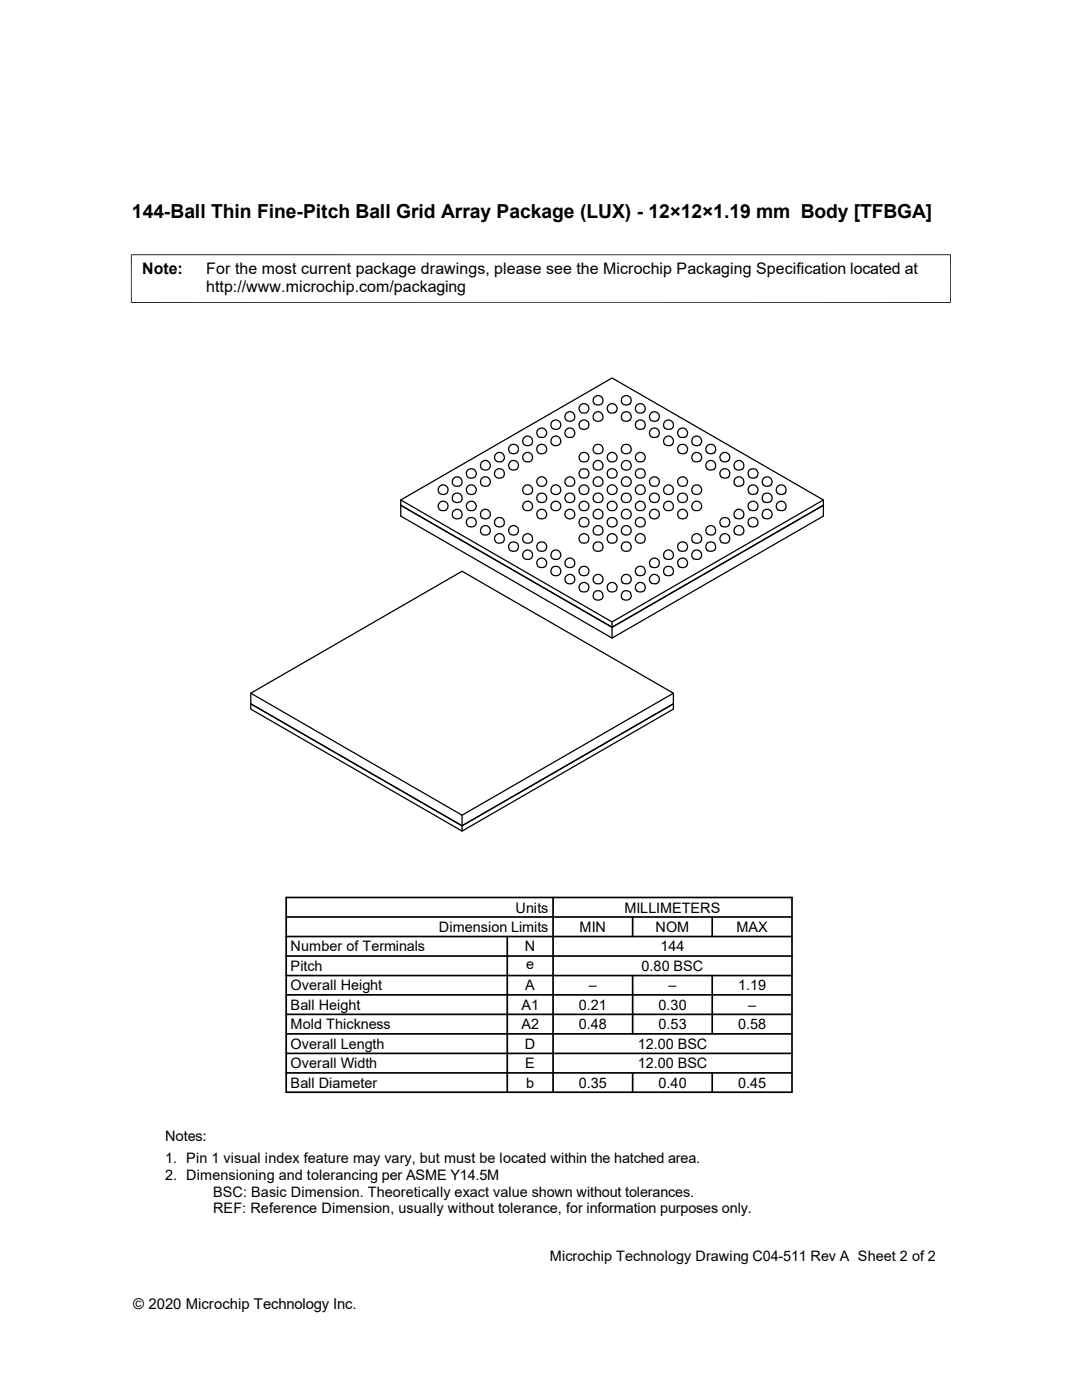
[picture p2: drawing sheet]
<svg xmlns="http://www.w3.org/2000/svg" width="216mm" height="279mm" viewBox="0 0 216 279" stroke-linecap="round" stroke-linejoin="round" font-family="sans-serif">
<g fill="none" stroke="#000" stroke-width=".25">
<path d="M118.5 79.4a.98 .98 0 0 1 1.6-.1 .98 .98 0 0 1-.5 1.5 .98 .98 0 0 1-1.2-1zM80 99.8l42.1-24.4 42.2 24.4-42.2 24.3zM80 99.8v3.2l42.1 24.3 42.2-24.3v-3.2M87.8 96.9a.97 .97 0 0 1 1.6 .6 .97 .97 0 0 1-1.1 1.2 .97 .97 0 0 1-.7-1.5zM90.4 98.8a.98 .98 0 0 1 1.6-.1 .98 .98 0 0 1-.5 1.6 .98 .98 0 0 1-1.2-1.1zM90.4 95.6a.98 .98 0 0 1 1.6-.1 .98 .98 0 0 1-.5 1.6 .98 .98 0 0 1-1.2-1.1zM93.2 97.2a.98 .98 0 0 1 1.6-.1 .98 .98 0 0 1-.5 1.6 .98 .98 0 0 1-1.3-1.1zM93.5 93.7a.97 .97 0 0 1 1.4 .5 .97 .97 0 0 1-.8 1.3 .97 .97 0 0 1-1.1-1.1zM96.3 95.3a.97 .97 0 0 1 1.5 .5 .97 .97 0 0 1-1.1 1.3 .97 .97 0 0 1-.7-1.5zM96.3 92.1a.97 .97 0 0 1 1.5 .5 .97 .97 0 0 1-1.1 1.2 .97 .97 0 0 1-.7-1.4zM98.8 94a.98 .98 0 0 1 1.6-.1 .98 .98 0 0 1-.5 1.5 .98 .98 0 0 1-1.2-1zM98.8 90.8a.98 .98 0 0 1 1.6-.1 .98 .98 0 0 1-.5 1.5 .98 .98 0 0 1-1.2-1.1z"/>
<path d="M101.9 92.1a.97 .97 0 0 1 1.5 .5 .97 .97 0 0 1-1 1.2 .97 .97 0 0 1-.8-1.4zM101.9 88.8a.97 .97 0 0 1 1.5 .5 .97 .97 0 0 1-1 1.2 .97 .97 0 0 1-.8-1.4zM104.4 97.2a.98 .98 0 0 1 1.7-.1 .98 .98 0 0 1-.6 1.6 .98 .98 0 0 1-1.2-1.1zM104.4 90.8a.98 .98 0 0 1 1.7-.1 .98 .98 0 0 1-.6 1.5 .98 .98 0 0 1-1.2-1.1zM104.4 87.5a.98 .98 0 0 1 1.7-.1 .98 .98 0 0 1-.6 1.5 .98 .98 0 0 1-1.2-1zM107.2 95.6a.98 .98 0 0 1 1.7-.1 .98 .98 0 0 1-.6 1.6 .98 .98 0 0 1-1.2-1.1zM107.2 98.8a.98 .98 0 0 1 1.7-.1 .98 .98 0 0 1-.6 1.6 .98 .98 0 0 1-1.2-1.1zM107.2 85.9a.98 .98 0 0 1 1.7-.1 .98 .98 0 0 1-.6 1.5 .98 .98 0 0 1-1.2-1zM107.5 88.8a.97 .97 0 0 1 1.5 .5 .97 .97 0 0 1-.8 1.3 .97 .97 0 0 1-1.1-1.1zM110.1 84.2a.98 .98 0 0 1 1.6-.1 .98 .98 0 0 1-.5 1.6 .98 .98 0 0 1-1.3-1.1zM110.3 96.9a.97 .97 0 0 1 1.6 .6 .97 .97 0 0 1-1.1 1.2 .97 .97 0 0 1-.7-1.5zM110.3 87.2a.97 .97 0 0 1 1.6 .5 .97 .97 0 0 1-1.1 1.2 .97 .97 0 0 1-.7-1.4z"/>
<path d="M112.9 82.6a.98 .98 0 0 1 1.6-.1 .98 .98 0 0 1-.5 1.6 .98 .98 0 0 1-1.3-1.1zM112.9 95.6a.98 .98 0 0 1 1.6-.1 .98 .98 0 0 1-.5 1.6 .98 .98 0 0 1-1.3-1.1zM112.9 98.8a.98 .98 0 0 1 1.6-.1 .98 .98 0 0 1-.5 1.6 .98 .98 0 0 1-1.3-1.1zM112.9 85.9a.98 .98 0 0 1 1.6-.1 .98 .98 0 0 1-.5 1.5 .98 .98 0 0 1-1.3-1zM116 80.7a.97 .97 0 0 1 1.5 .5 .97 .97 0 0 1-1.1 1.3 .97 .97 0 0 1-.7-1.5zM116 90.5a.97 .97 0 0 1 1.5 .5 .97 .97 0 0 1-1.1 1.2 .97 .97 0 0 1-.7-1.4zM116 93.7a.97 .97 0 0 1 1.5 .5 .97 .97 0 0 1-1.1 1.2 .97 .97 0 0 1-.7-1.4zM116 96.9a.97 .97 0 0 1 1.5 .6 .97 .97 0 0 1-1.1 1.2 .97 .97 0 0 1-.7-1.5zM116 84a.96 .96 0 0 1 1.3 .3 .96 .96 0 0 1-.4 1.4 .96 .96 0 0 1-1.3-.7l-.1-.4zM118.5 89.1a.98 .98 0 0 1 1.6-.1 .98 .98 0 0 1-.5 1.5 .98 .98 0 0 1-1.2-1zM118.5 92.4a.98 .98 0 0 1 1.6-.1 .98 .98 0 0 1-.5 1.5 .98 .98 0 0 1-1.2-1zM118.5 95.6a.98 .98 0 0 1 1.6-.1 .98 .98 0 0 1-.5 1.6 .98 .98 0 0 1-1.2-1.1z"/>
<path d="M118.5 98.8a.98 .98 0 0 1 1.6-.1 .98 .98 0 0 1-.5 1.6 .98 .98 0 0 1-1.2-1.1zM118.5 82.6a.98 .98 0 0 1 1.6-.1 .98 .98 0 0 1-.5 1.6 .98 .98 0 0 1-1.2-1.1zM121.3 90.8a.98 .98 0 0 1 1.6-.1 .98 .98 0 0 1-.5 1.5 .98 .98 0 0 1-1.2-1.1zM121.3 94a.98 .98 0 0 1 1.6-.1 .98 .98 0 0 1-.5 1.5 .98 .98 0 0 1-1.2-1zM121.6 96.9a.97 .97 0 0 1 1.4 .5 .97 .97 0 0 1-.8 1.3 .97 .97 0 0 1-1-1.1zM124.4 88.8a.97 .97 0 0 1 1.5 .5 .97 .97 0 0 1-1 1.2 .97 .97 0 0 1-.8-1.4zM124.4 92.1a.97 .97 0 0 1 1.5 .5 .97 .97 0 0 1-1 1.2 .97 .97 0 0 1-.8-1.4zM124.4 95.3a.97 .97 0 0 1 1.5 .5 .97 .97 0 0 1-1 1.3 .97 .97 0 0 1-.8-1.5zM124.4 98.6a.97 .97 0 0 1 1.5 .5 .97 .97 0 0 1-1 1.2 .97 .97 0 0 1-.8-1.5zM126.9 97.2a.98 .98 0 0 1 1.6-.1 .98 .98 0 0 1-.5 1.6 .98 .98 0 0 1-1.2-1.1zM127.2 90.5a.96 .96 0 0 1 1.5 .6 .96 .96 0 0 1-1.2 1.1 .96 .96 0 0 1-.6-1.4zM127.2 93.7a.96 .96 0 0 1 1.5 .6 .96 .96 0 0 1-1.2 1.1 .96 .96 0 0 1-.6-1.4z"/>
<path d="M130 95.3a.97 .97 0 0 1 1.5 .5 .97 .97 0 0 1-1 1.3 .97 .97 0 0 1-.7-1.5zM130 98.6a.97 .97 0 0 1 1.5 .5 .97 .97 0 0 1-1 1.2 .97 .97 0 0 1-.7-1.5zM132.5 97.2a.98 .98 0 0 1 1.7-.1 .98 .98 0 0 1-.5 1.6 .98 .98 0 0 1-1.3-1.1zM135.3 95.6a.98 .98 0 0 1 1.7-.1 .98 .98 0 0 1-.6 1.6 .98 .98 0 0 1-1.2-1.1zM135.3 98.8a.98 .98 0 0 1 1.7-.1 .98 .98 0 0 1-.6 1.6 .98 .98 0 0 1-1.2-1.1zM138.4 96.9a.97 .97 0 0 1 1.6 .6 .97 .97 0 0 1-1.1 1.2 .97 .97 0 0 1-.7-1.5zM80 100.8l42.1 24.4 42.2-24.4M87.8 100.2a.97 .97 0 0 1 1.6 .5 .97 .97 0 0 1-1.1 1.2 .97 .97 0 0 1-.7-1.4zM90.4 102.1a.98 .98 0 0 1 1.6-.1 .98 .98 0 0 1-.5 1.5 .98 .98 0 0 1-1.2-1zM93.2 100.5a.98 .98 0 0 1 1.6-.1 .98 .98 0 0 1-.5 1.5 .98 .98 0 0 1-1.3-1zM93.5 103.4a.97 .97 0 0 1 1.4 .5 .97 .97 0 0 1-.8 1.3 .97 .97 0 0 1-1.1-1.1zM96.3 101.8a.97 .97 0 0 1 1.5 .5 .97 .97 0 0 1-1.1 1.2 .97 .97 0 0 1-.7-1.4z"/>
<path d="M96.3 105.1a.97 .97 0 0 1 1.5 .5 .97 .97 0 0 1-1.1 1.2 .97 .97 0 0 1-.7-1.4zM98.8 103.7a.98 .98 0 0 1 1.6-.1 .98 .98 0 0 1-.5 1.6 .98 .98 0 0 1-1.2-1.1zM98.8 107a.98 .98 0 0 1 1.6-.1 .98 .98 0 0 1-.5 1.5 .98 .98 0 0 1-1.2-1zM101.9 105.1a.97 .97 0 0 1 1.5 .5 .97 .97 0 0 1-1 1.2 .97 .97 0 0 1-.8-1.4zM101.9 108.3a.97 .97 0 0 1 1.5 .5 .97 .97 0 0 1-1 1.2 .97 .97 0 0 1-.8-1.4zM104.4 107a.99 .99 0 0 1 1.8-.1 .99 .99 0 0 1-.9 1.5 .94 .94 0 0 1-.9-1.4zM104.4 110.2a.95 .95 0 0 1 1.6 0 .95 .95 0 0 1-.5 1.5 .95 .95 0 0 1-1.2-1.1zM104.4 100.5a.98 .98 0 0 1 1.7-.1 .98 .98 0 0 1-.6 1.5 .98 .98 0 0 1-1.2-1zM107.2 111.8a.98 .98 0 0 1 1.7-.1 .98 .98 0 0 1-.6 1.6 .98 .98 0 0 1-1.2-1.1zM107.2 102.1a.98 .98 0 0 1 1.7-.1 .98 .98 0 0 1-.6 1.5 .98 .98 0 0 1-1.2-1zM107.5 108.3a.97 .97 0 0 1 1.5 .5 .97 .97 0 0 1-.8 1.3 .97 .97 0 0 1-1.1-1.1zM110.3 109.9a.97 .97 0 0 1 1.6 .5 .97 .97 0 0 1-1.1 1.3 .97 .97 0 0 1-.7-1.5z"/>
<path d="M110.3 113.2a.97 .97 0 0 1 1.6 .5 .97 .97 0 0 1-1.1 1.2 .97 .97 0 0 1-.7-1.4zM110.3 100.2a.97 .97 0 0 1 1.6 .5 .97 .97 0 0 1-1.1 1.2 .97 .97 0 0 1-.7-1.4zM112.9 111.8a.98 .98 0 0 1 1.6-.1 .98 .98 0 0 1-.5 1.6 .98 .98 0 0 1-1.3-1.1zM112.9 115.1a.95 .95 0 0 1 1.5-.1 .95 .95 0 0 1-.5 1.5 .95 .95 0 0 1-1.2-1.1zM112.9 102.1a.98 .98 0 0 1 1.6-.1 .98 .98 0 0 1-.5 1.5 .98 .98 0 0 1-1.3-1zM116 113.2a.97 .97 0 0 1 1.5 .5 .97 .97 0 0 1-1.1 1.2 .97 .97 0 0 1-.7-1.4zM116 116.4a.97 .97 0 0 1 1.5 .5 .97 .97 0 0 1-1.1 1.2 .97 .97 0 0 1-.7-1.4zM116 100.2a.97 .97 0 0 1 1.5 .5 .97 .97 0 0 1-1.1 1.2 .97 .97 0 0 1-.7-1.4zM116 103.4a.97 .97 0 0 1 1.5 .5 .97 .97 0 0 1-1.1 1.3 .97 .97 0 0 1-.7-1.5zM116 106.7a.97 .97 0 0 1 1.5 .5 .97 .97 0 0 1-1.1 1.2 .97 .97 0 0 1-.7-1.4zM118.5 115.1a.95 .95 0 0 1 1.6-.1 .95 .95 0 0 1-.6 1.5 .95 .95 0 0 1-1.1-1.1zM118.5 118.3a.98 .98 0 0 1 1.6-.1 .98 .98 0 0 1-.5 1.6 .98 .98 0 0 1-1.2-1.1z"/>
<path d="M118.5 102.1a.98 .98 0 0 1 1.6-.1 .98 .98 0 0 1-.5 1.5 .98 .98 0 0 1-1.2-1zM118.5 105.4a.96 .96 0 0 1 1.6-.1 .96 .96 0 0 1-.5 1.5 .96 .96 0 0 1-1.2-1.1zM118.5 108.6a.98 .98 0 0 1 1.6-.1 .98 .98 0 0 1-.5 1.5 .98 .98 0 0 1-1.2-1zM121.3 116.7a.98 .98 0 0 1 1.6-.1 .98 .98 0 0 1-.5 1.6 .98 .98 0 0 1-1.2-1.1zM121.3 103.7a.98 .98 0 0 1 1.6-.1 .98 .98 0 0 1-.5 1.6 .98 .98 0 0 1-1.2-1.1zM121.3 107a.98 .98 0 0 1 1.6-.1 .98 .98 0 0 1-.5 1.5 .98 .98 0 0 1-1.2-1zM121.6 100.2a.97 .97 0 0 1 1.4 .5 .97 .97 0 0 1-.8 1.3 .97 .97 0 0 1-1-1.1zM124.4 101.8a.97 .97 0 0 1 1.5 .5 .97 .97 0 0 1-1 1.2 .97 .97 0 0 1-.8-1.4zM124.4 105.1a.97 .97 0 0 1 1.5 .5 .97 .97 0 0 1-1 1.2 .97 .97 0 0 1-.8-1.4zM124.4 108.3a.97 .97 0 0 1 1.5 .5 .97 .97 0 0 1-1 1.2 .97 .97 0 0 1-.8-1.4zM126.9 100.5a.98 .98 0 0 1 1.6-.1 .98 .98 0 0 1-.5 1.5 .98 .98 0 0 1-1.2-1zM127.2 103.4a.96 .96 0 0 1 1.5 .7 .96 .96 0 0 1-1.2 1.1 .96 .96 0 0 1-.6-1.5z"/>
<path d="M127.2 106.7a.96 .96 0 0 1 1.5 .6 .96 .96 0 0 1-1.2 1.1 .96 .96 0 0 1-.6-1.4zM130 101.8a.97 .97 0 0 1 1.5 .5 .97 .97 0 0 1-1 1.2 .97 .97 0 0 1-.7-1.4zM132.5 100.5a.98 .98 0 0 1 1.7-.1 .98 .98 0 0 1-.5 1.5 .98 .98 0 0 1-1.3-1zM135.3 102.1a.98 .98 0 0 1 1.7-.1 .98 .98 0 0 1-.6 1.5 .98 .98 0 0 1-1.2-1zM138.4 100.2a.97 .97 0 0 1 1.6 .5 .97 .97 0 0 1-1.1 1.2 .97 .97 0 0 1-.7-1.4zM50 138.3l42.2-24.3 42.2 24.3-42.2 24.4zM50 138.3v2.2l42.2 24.3 42.2-24.3-42.2 24.3-42.2-24.3v1l42.2 24.4 42.2-24.4v-3.2M122.1 124.1v3.2M92.2 162.7v3.2"/>
<circle cx="125" cy="79.9" r=".97"/>
<circle cx="122.2" cy="81.5" r=".98"/>
<circle cx="125" cy="83.1" r=".98"/>
<circle cx="127.8" cy="81.5" r=".98"/>
<circle cx="127.8" cy="84.8" r=".98"/>
<circle cx="130.6" cy="86.4" r=".98"/>
<circle cx="130.6" cy="83.1" r=".98"/>
<circle cx="133.4" cy="88" r=".98"/>
<circle cx="133.4" cy="84.8" r=".97"/>
<circle cx="136.2" cy="86.4" r=".98"/>
<circle cx="136.2" cy="89.6" r=".98"/>
<circle cx="139" cy="88" r=".98"/>
<circle cx="139" cy="91.3" r=".98"/>
<circle cx="141.8" cy="92.9" r=".99"/>
<circle cx="141.9" cy="89.6" r=".98"/>
<circle cx="144.7" cy="91.3" r=".98"/>
<circle cx="144.7" cy="94.5" r=".97"/>
<circle cx="147.4" cy="92.9" r=".98"/>
<circle cx="147.4" cy="96.1" r=".98"/>
<circle cx="150.3" cy="97.7" r=".98"/>
<circle cx="150.3" cy="94.5" r=".98"/>
<circle cx="153.1" cy="99.4" r=".98"/>
<circle cx="153.1" cy="96.1" r=".98"/>
<circle cx="155.9" cy="97.7" r=".99"/>
<circle cx="124.9" cy="115.6" r=".98"/>
<circle cx="124.9" cy="118.9" r=".98"/>
<circle cx="127.8" cy="117.2" r=".98"/>
<circle cx="127.8" cy="114" r=".98"/>
<circle cx="130.6" cy="112.3" r=".98"/>
<circle cx="130.6" cy="115.6" r=".98"/>
<circle cx="133.4" cy="110.7" r=".98"/>
<circle cx="133.4" cy="114" r=".98"/>
<circle cx="136.2" cy="109.1" r=".98"/>
<circle cx="136.2" cy="112.3" r=".98"/>
<circle cx="139" cy="107.5" r=".98"/>
<circle cx="139" cy="110.7" r=".98"/>
<circle cx="141.8" cy="105.9" r=".98"/>
<circle cx="141.8" cy="109.1" r=".98"/>
<circle cx="144.6" cy="104.3" r=".98"/>
<circle cx="144.6" cy="107.5" r=".98"/>
<circle cx="147.4" cy="105.9" r=".98"/>
<circle cx="147.4" cy="102.6" r=".98"/>
<circle cx="150.2" cy="101" r=".98"/>
<circle cx="150.2" cy="104.3" r=".98"/>
<circle cx="153.1" cy="102.6" r=".98"/>
<circle cx="155.9" cy="101" r=".98"/>
</g>
<path d="M26.1 50.8h163.6M26.2 50.8v9.7M189.7 50.8v9.7M26.1 60.4h163.6" fill="none" stroke="#000" stroke-width=".2"/>
<g fill="none" stroke="#000" stroke-width=".34">
<path d="M57.1 179.1h100.9v38.9h-100.9zM110.4 179.1v38.9M57.1 198.5h100.9M57.1 194.7h100.9M57.1 190.8h100.9M57.1 186.9h100.9M57.1 183h100.9M101.2 186.9v31.1M126.2 183v3.9M126.2 194.7v11.6M142.1 183v3.9M142.1 194.7v11.6"/>
<path d="M57.1 210.2h100.9M57.1 202.4h100.9M57.1 214.1h100.9M57.1 206.3h100.9M126.2 214.1v3.9M142.1 214.1v3.9"/>
</g>
<text font-size="3.9" x="26.3" y="43.5">144-Ball Thin Fine-Pitch Ball Grid Array Package (LUX) - 12×12×1.19 mm Body [TFBGA]</text>
<g font-size="3.2">
<text x="28.4" y="54.6">Note:</text>
<text x="41.1" y="54.6">For the most current package drawings, please see the Microchip Packaging Specification located at</text>
<text x="41.1" y="58.3">http://www.microchip.com/packaging</text>
</g>
<text font-size="3" x="26.6" y="261.3">© 2020 Microchip Technology Inc.</text>
<g font-size="2.9">
<text x="87.5" y="186">Dimension Limits</text>
<text x="102.9" y="182.1">Units</text>
<text x="115.7" y="186">MIN</text>
<text x="124.6" y="182.1">MILLIMETERS</text>
<text x="130.8" y="186">NOM</text>
<text x="146.9" y="186">MAX</text>
<text x="58" y="189.9">Number of Terminals</text>
<text x="104.7" y="189.9">N</text>
<text x="131.8" y="189.9">144</text>
<text x="58" y="197.7">Overall Height</text>
<text x="58" y="193.8">Pitch</text>
<text x="104.8" y="197.7">A</text>
<text x="105" y="193.5">e</text>
<text x="117.5" y="197.7">–</text>
<text x="128" y="193.8">0.80 BSC</text>
<text x="133.4" y="197.7">–</text>
<text x="147.3" y="197.7">1.19</text>
<text x="58" y="201.5">Ball Height</text>
<text x="104.1" y="201.5">A1</text>
<text x="115.5" y="201.5">0.21</text>
<text x="131.4" y="201.5">0.30</text>
<text x="149.3" y="201.5">–</text>
<text x="58" y="205.4">Mold Thickness</text>
<text x="58" y="209.3">Overall Length</text>
<text x="104.1" y="205.4">A2</text>
<text x="104.7" y="209.3">D</text>
<text x="115.5" y="205.4">0.48</text>
<text x="127.3" y="209.3">12.00 BSC</text>
<text x="131.4" y="205.4">0.53</text>
<text x="147.3" y="205.4">0.58</text>
<text x="58" y="213.2">Overall Width</text>
<text x="104.8" y="213.2">E</text>
<text x="127.3" y="213.2">12.00 BSC</text>
<text x="58" y="217.1">Ball Diameter</text>
<text x="105" y="217">b</text>
<text x="115.5" y="217.1">0.35</text>
<text x="131.4" y="217.1">0.40</text>
<text x="147.3" y="217.1">0.45</text>
<text x="32.9" y="227.6">Notes:</text>
<text x="32.9" y="232.2">1. Pin 1 visual index feature may vary, but must be located within the hatched area.</text>
<text x="32.9" y="235.5">2. Dimensioning and tolerancing per ASME Y14.5M</text>
<text x="42.5" y="238.8">BSC: Basic Dimension. Theoretically exact value shown without tolerances.</text>
<text x="42.5" y="242.1">REF: Reference Dimension, usually without tolerance, for information purposes only.</text>
<text x="109.7" y="251.6">Microchip Technology Drawing C04-511 Rev A Sheet 2 of 2</text>
</g>
</svg>
